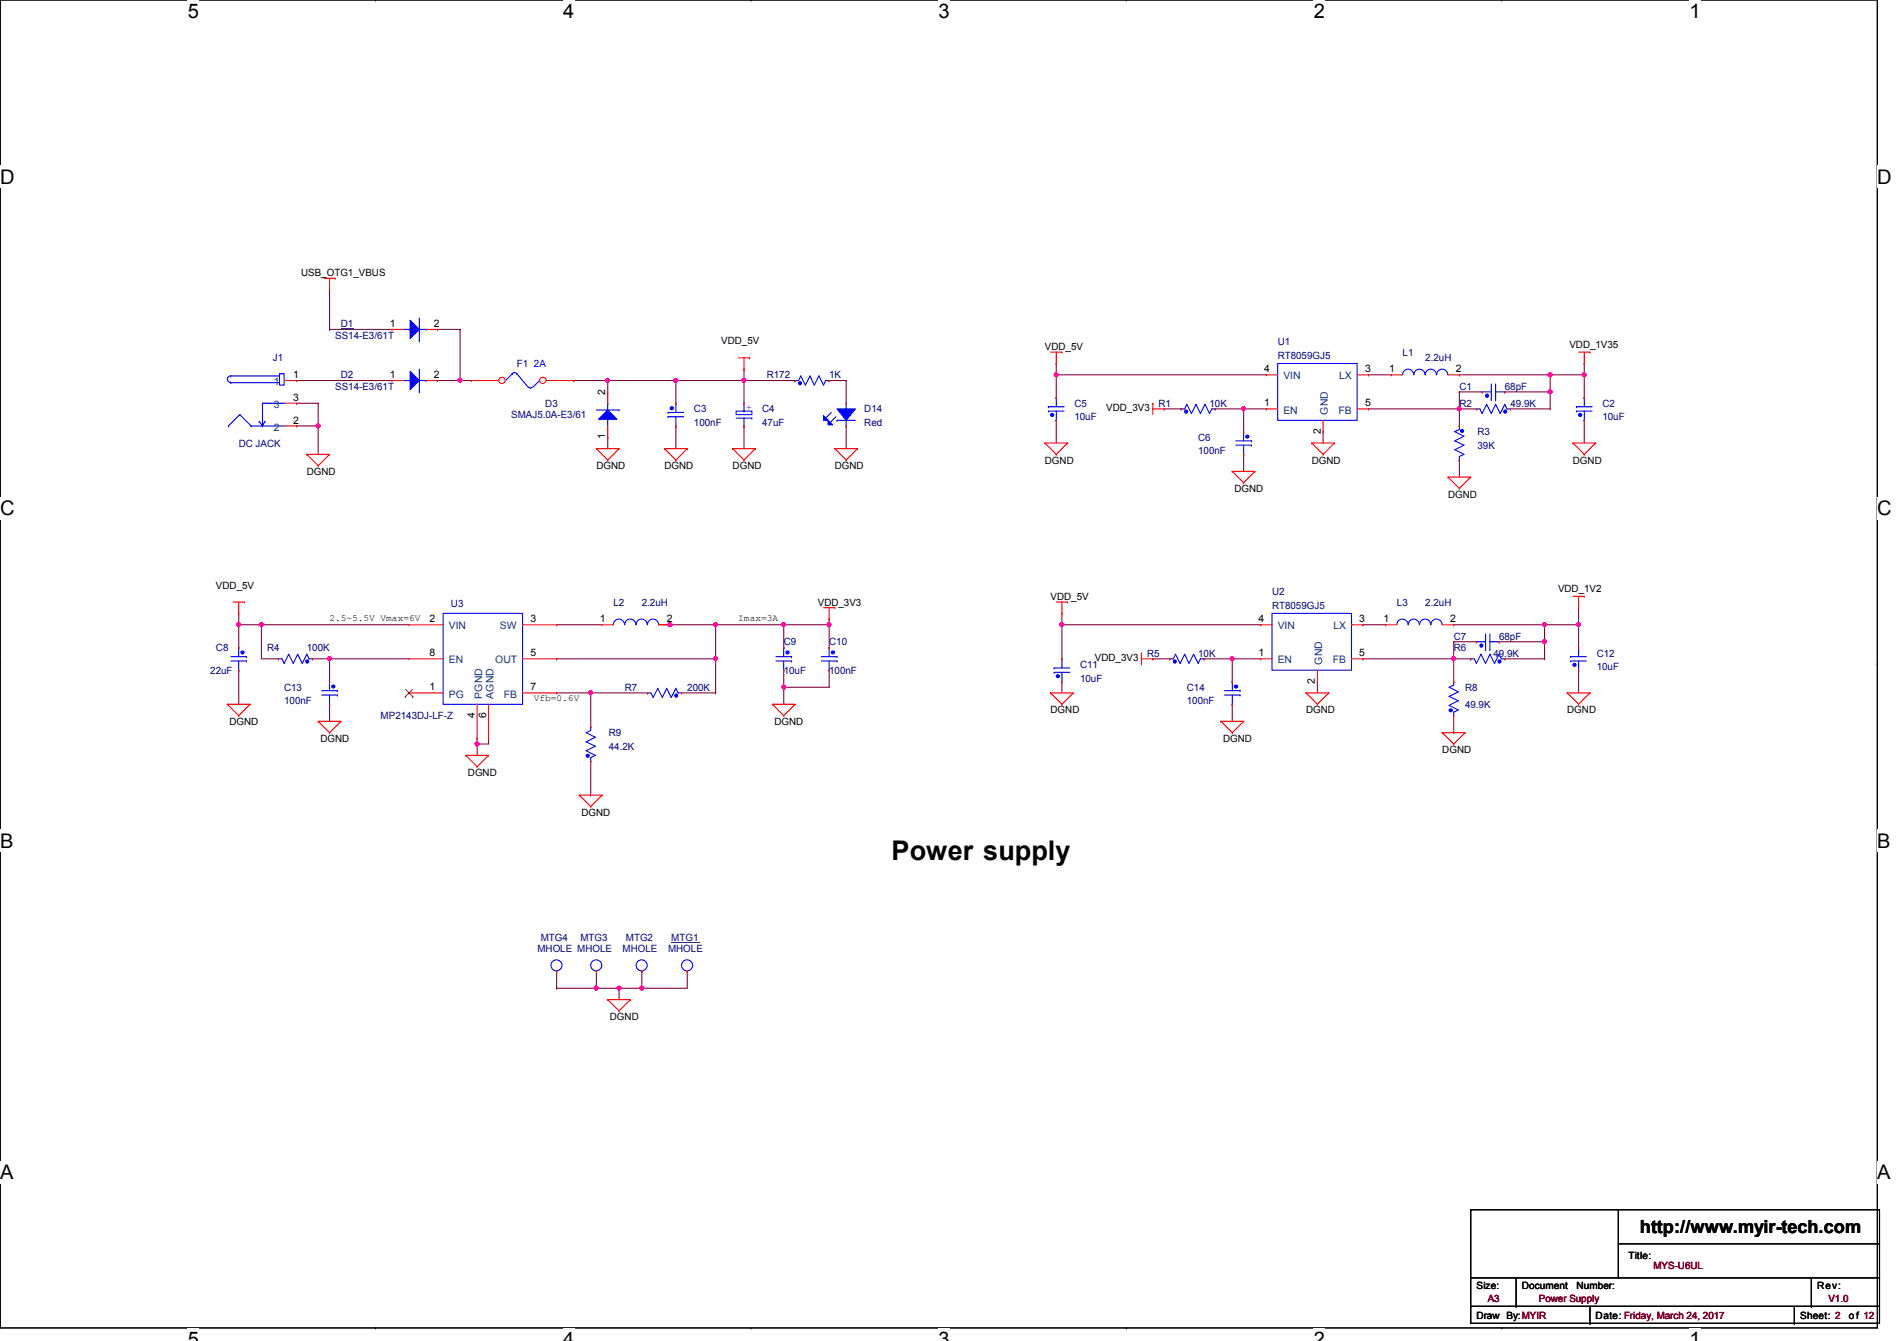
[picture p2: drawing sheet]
<svg xmlns="http://www.w3.org/2000/svg" width="297mm" height="210mm" viewBox="0 0 297 210" stroke-linecap="round" stroke-linejoin="round" font-family="sans-serif">
<path d="M0 0h294v207.9h-294z" fill="none" stroke="#000" stroke-width=".17"/>
<g fill="#fff">
<path d="M29.4 0h1.8v3.5h-1.8z"/>
<path d="M29.4 207.9h1.8v2h-1.8z"/>
</g>
<path d="M58.8 0h.1M58.8 207.9h.1" fill="none" stroke="#000" stroke-width=".17"/>
<g fill="#fff">
<path d="M88.2 0h1.7v3.5h-1.7z"/>
<path d="M88.2 207.9h1.7v2h-1.7z"/>
</g>
<path d="M117.6 0h.1M117.6 207.9h.1" fill="none" stroke="#000" stroke-width=".17"/>
<g fill="#fff">
<path d="M147 0h1.7v3.5h-1.7z"/>
<path d="M147 207.9h1.7v2h-1.7z"/>
</g>
<path d="M176.4 0h.1M176.4 207.9h.1" fill="none" stroke="#000" stroke-width=".17"/>
<g fill="#fff">
<path d="M205.7 0h1.8v3.5h-1.8z"/>
<path d="M205.7 207.9h1.8v2h-1.8z"/>
</g>
<path d="M235.2 0h.1M235.2 207.9h.1" fill="none" stroke="#000" stroke-width=".17"/>
<g fill="#fff">
<path d="M264.5 0h1.8v3.5h-1.8z"/>
<path d="M264.5 207.9h1.8v2h-1.8z"/>
<path d="M0 26h2.3v3.4h-2.3z"/>
<path d="M294 26h2.2v3.4h-2.2z"/>
<path d="M0 77.9h2.3v3.5h-2.3z"/>
<path d="M294 77.9h2.2v3.5h-2.2z"/>
</g>
<path d="M0 51.9h.1M294 51.9h.1" fill="none" stroke="#000" stroke-width=".17"/>
<g fill="#fff">
<path d="M0 129.9h2.1v3.4h-2.1z"/>
<path d="M294 129.9h2v3.4h-2z"/>
</g>
<path d="M0 103.9h.1M294 103.9h.1" fill="none" stroke="#000" stroke-width=".17"/>
<path d="M0 103.9h.1M294 103.9h.1" fill="none" stroke="#000" stroke-width=".16"/>
<g fill="#fff">
<path d="M0 181.8h2.1v3.5h-2.1z"/>
<path d="M294 181.8h2v3.5h-2z"/>
</g>
<path d="M0 155.9h.1M294 155.9h.1" fill="none" stroke="#000" stroke-width=".17"/>
<path d="M46.4 59.6h.1M46.4 59.6h15M46.4 63.1h.1M46.4 63.1h3.4M49.8 63.1h.1M49.8 63.1v3.6" fill="none" stroke="#800040" stroke-width=".17"/>
<circle cx="49.8" cy="66.6" r=".32" fill="#f0f"/>
<circle cx="49.8" cy="66.6" r=".32" fill="none" stroke="#f0f" stroke-width=".17"/>
<g fill="none" stroke="#800040" stroke-width=".17">
<path d="M68.5 59.6h.1M68.5 59.6h3.5M89.8 59.6h.1M89.8 59.6h5.4M95.2 59.6h.1M95.2 59.6v1.7M116.5 57.8h.1M116.5 57.8v1.8M46.4 66.7h.1M46.4 66.7h3.4M49.8 66.7h.1M49.8 66.7v4.4"/>
<path d="M95.2 68.5h.1M95.2 68.5v1.7M105.8 66.7h.1M105.8 66.7v3.5"/>
</g>
<circle cx="95.1" cy="59.5" r=".32" fill="#f0f"/>
<circle cx="95.1" cy="59.5" r=".32" fill="none" stroke="#f0f" stroke-width=".17"/>
<path d="M105.8 59.6h.1M105.8 59.6v3.5M105.8 59.6h10.7" fill="none" stroke="#800040" stroke-width=".17"/>
<circle cx="116.5" cy="59.5" r=".32" fill="#f0f"/>
<circle cx="116.5" cy="59.5" r=".32" fill="none" stroke="#f0f" stroke-width=".17"/>
<circle cx="105.8" cy="59.5" r=".32" fill="#f0f"/>
<circle cx="105.8" cy="59.5" r=".32" fill="none" stroke="#f0f" stroke-width=".17"/>
<path d="M68.5 51.6h.1M68.5 51.6h3.5M72 51.6h.1M72 59.6h.1M72 59.6h1.8M72 51.6v8M95.2 59.6h.1M95.2 59.6h10.6M116.5 59.6h.1M116.5 59.6v3.5M116.5 66.7h.1M116.5 66.7v3.5" fill="none" stroke="#800040" stroke-width=".17"/>
<circle cx="72" cy="59.5" r=".32" fill="#f0f"/>
<circle cx="72" cy="59.5" r=".32" fill="none" stroke="#f0f" stroke-width=".17"/>
<path d="M51.6 45.3h.1M51.6 51.6h.1M51.6 45.3v6.3M51.6 51.6h9.8M122.7 97.8h.1M122.7 97.8h7.1M122.7 104.9h.1M122.7 104.9v2.7" fill="none" stroke="#800040" stroke-width=".17"/>
<circle cx="129.8" cy="97.8" r=".32" fill="#f0f"/>
<circle cx="129.8" cy="97.8" r=".32" fill="none" stroke="#f0f" stroke-width=".17"/>
<circle cx="122.7" cy="97.8" r=".32" fill="#f0f"/>
<circle cx="122.7" cy="97.8" r=".32" fill="none" stroke="#f0f" stroke-width=".17"/>
<g fill="none" stroke="#800040" stroke-width=".17">
<path d="M37.4 97.8v3.5M40.9 97.8h.1M40.9 97.8v5.3h2.7M37.4 101.3h.1M37.4 104.9h.1M37.4 104.9v5.3M43.6 103.1h.1M48.9 103.1h2.7M51.6 103.1h.1M74.7 116.5h.1M74.7 116.5v1.7M76.5 115.6h.1"/>
<path d="M76.5 115.6v.9h-1.8"/>
</g>
<circle cx="74.7" cy="116.4" r=".32" fill="#f0f"/>
<circle cx="74.7" cy="116.4" r=".32" fill="none" stroke="#f0f" stroke-width=".17"/>
<path d="M37.4 97.8h.1M37.4 97.8h3.5M103.2 97.8h1.7M104.9 97.8h.1M92.5 108.5h8.9M92.5 119.1v5.4M101.4 108.5h.1M92.5 124.5h.1" fill="none" stroke="#800040" stroke-width=".17"/>
<circle cx="37.4" cy="97.8" r=".32" fill="#f0f"/>
<circle cx="37.4" cy="97.8" r=".32" fill="none" stroke="#f0f" stroke-width=".17"/>
<path d="M40.9 97.8h.1M40.9 97.8h23.1" fill="none" stroke="#800040" stroke-width=".17"/>
<circle cx="40.9" cy="97.8" r=".32" fill="#f0f"/>
<circle cx="40.9" cy="97.8" r=".32" fill="none" stroke="#f0f" stroke-width=".17"/>
<path d="M37.4 96h.1M37.4 96v1.8M129.8 96.9h.1M129.8 96.9v.9M87.2 108.5h.1M87.2 108.5h5.3" fill="none" stroke="#800040" stroke-width=".17"/>
<circle cx="92.5" cy="108.4" r=".32" fill="#f0f"/>
<circle cx="92.5" cy="108.4" r=".32" fill="none" stroke="#f0f" stroke-width=".17"/>
<g fill="none" stroke="#800040" stroke-width=".17">
<path d="M87.2 97.8h.1M87.2 97.8h7.1M112.1 97.8h.1M112.1 97.8h10.6v3.5M112.1 97.8v10.7M74.7 115.6h.1M74.7 115.6v.9M87.2 103.1h.1M87.2 103.1h24.9M92.5 113.8h.1M92.5 108.5v5.3M106.7 108.5h5.4"/>
<path d="M112.1 108.5h.1M112.1 103.1h.1M122.7 101.3h.1"/>
</g>
<circle cx="112" cy="103.1" r=".32" fill="#f0f"/>
<circle cx="112" cy="103.1" r=".32" fill="none" stroke="#f0f" stroke-width=".17"/>
<path d="M165.4 56.9h.1M165.4 56.9v1.8M214.3 64h.1M214.3 64h14.2M248.1 65.8h.1M248.1 65.8v3.5M129.8 97.8v3.5M122.7 107.6h.1M122.7 107.6v2.6M129.8 101.3h.1M129.8 104.9h.1M129.8 104.9v2.7" fill="none" stroke="#800040" stroke-width=".17"/>
<circle cx="228.5" cy="64" r=".32" fill="#f0f"/>
<circle cx="228.5" cy="64" r=".32" fill="none" stroke="#f0f" stroke-width=".17"/>
<path d="M165.4 58.7h.1M165.4 58.7h32.9" fill="none" stroke="#800040" stroke-width=".17"/>
<circle cx="165.4" cy="58.6" r=".32" fill="#f0f"/>
<circle cx="165.4" cy="58.6" r=".32" fill="none" stroke="#f0f" stroke-width=".17"/>
<path d="M242.7 58.7h.1M242.7 58.7h5.4" fill="none" stroke="#800040" stroke-width=".17"/>
<circle cx="248" cy="58.6" r=".32" fill="#f0f"/>
<circle cx="248" cy="58.6" r=".32" fill="none" stroke="#f0f" stroke-width=".17"/>
<path d="M165.4 58.7v3.5M228.5 58.7h.1M228.5 58.7h14.2M242.7 58.7h.1M242.7 58.7v2.6M248.1 56.9h.1M248.1 56.9v1.8M165.4 62.2h.1M165.4 65.8h.1M165.4 65.8v3.5M236.5 64h6.2M242.7 64h.1" fill="none" stroke="#800040" stroke-width=".17"/>
<circle cx="242.7" cy="58.6" r=".32" fill="#f0f"/>
<circle cx="242.7" cy="58.6" r=".32" fill="none" stroke="#f0f" stroke-width=".17"/>
<path d="M235.6 61.3h.1M235.6 61.3h7.1" fill="none" stroke="#800040" stroke-width=".17"/>
<circle cx="242.7" cy="61.3" r=".32" fill="#f0f"/>
<circle cx="242.7" cy="61.3" r=".32" fill="none" stroke="#f0f" stroke-width=".17"/>
<g fill="none" stroke="#800040" stroke-width=".17">
<path d="M214.3 58.7h.1M214.3 58.7h3.5M248.1 58.7v3.5M207.2 67.6h.1M207.2 67.6v1.7M228.5 61.3h.1M228.5 72h.1M228.5 64h.1M228.5 66.7h.1M228.5 61.3v5.4M228.5 72v2.7M228.5 61.3h3.6"/>
<path d="M228.5 64h2.7M242.7 61.3h.1M242.7 61.3v2.7M248.1 62.2h.1M227.6 106.7h.1M230.3 103.1h.1M230.3 103.1h-2.7v3.6"/>
</g>
<circle cx="227.6" cy="103.1" r=".32" fill="#f0f"/>
<circle cx="227.6" cy="103.1" r=".32" fill="none" stroke="#f0f" stroke-width=".17"/>
<path d="M166.3 96h.1M166.3 97.8h.1M166.3 96v1.8M166.3 97.8h31.1M213.4 103.1h.1M213.4 103.1h14.2M241.8 100.5h.1M241.8 100.5v2.6M247.2 104.9h.1M247.2 104.9v3.6" fill="none" stroke="#800040" stroke-width=".17"/>
<circle cx="166.3" cy="97.8" r=".32" fill="#f0f"/>
<circle cx="166.3" cy="97.8" r=".32" fill="none" stroke="#f0f" stroke-width=".17"/>
<path d="M241.8 97.8h.1M247.2 95.1h.1M247.2 95.1v2.7h-5.4" fill="none" stroke="#800040" stroke-width=".17"/>
<circle cx="247.2" cy="97.8" r=".32" fill="#f0f"/>
<circle cx="247.2" cy="97.8" r=".32" fill="none" stroke="#f0f" stroke-width=".17"/>
<path d="M166.3 97.8v5.3M227.6 97.8h.1M227.6 97.8h14.2M241.8 97.8h.1M241.8 97.8v2.7M166.3 103.1h.1M166.3 106.7h.1M166.3 106.7v1.8M188.5 103.1h.1M188.5 103.1h4.5M235.6 103.1h6.2M241.8 103.1h.1" fill="none" stroke="#800040" stroke-width=".17"/>
<circle cx="241.8" cy="97.8" r=".32" fill="#f0f"/>
<circle cx="241.8" cy="97.8" r=".32" fill="none" stroke="#f0f" stroke-width=".17"/>
<path d="M234.7 100.5h.1M234.7 100.5h7.1" fill="none" stroke="#800040" stroke-width=".17"/>
<circle cx="241.8" cy="100.4" r=".32" fill="#f0f"/>
<circle cx="241.8" cy="100.4" r=".32" fill="none" stroke="#f0f" stroke-width=".17"/>
<g fill="none" stroke="#800040" stroke-width=".17">
<path d="M213.4 97.8h.1M213.4 97.8h3.6M247.2 97.8v3.5M51.6 110.2h.1M51.6 103.1h.1M51.6 103.1v3.6M51.6 110.2v2.7M206.3 106.7h.1M206.3 106.7v1.8M227.6 100.5h.1M227.6 114.7h.1M227.6 100.5v2.6"/>
<path d="M227.6 112v2.7M227.6 100.5h3.6M247.2 101.3h.1"/>
</g>
<circle cx="51.6" cy="103.1" r=".32" fill="#f0f"/>
<circle cx="51.6" cy="103.1" r=".32" fill="none" stroke="#f0f" stroke-width=".17"/>
<path d="M51.6 103.1h.1M51.6 103.1h12.4M122.7 107.6h.1M122.7 107.6h7.1" fill="none" stroke="#800040" stroke-width=".17"/>
<circle cx="122.7" cy="107.5" r=".32" fill="#f0f"/>
<circle cx="122.7" cy="107.5" r=".32" fill="none" stroke="#f0f" stroke-width=".17"/>
<path d="M182.3 64h.1M182.3 64h2.7M190.3 64h4.4M194.7 64h.1M194.7 71.1h.1M194.7 64v3.6M194.7 71.1v2.7" fill="none" stroke="#800040" stroke-width=".17"/>
<circle cx="194.7" cy="64" r=".32" fill="#f0f"/>
<circle cx="194.7" cy="64" r=".32" fill="none" stroke="#f0f" stroke-width=".17"/>
<path d="M194.7 64h3.6M198.3 64h.1M180.5 103.1h.1M180.5 103.1h2.7M193 110.2h.1M193 103.1h.1M193 103.1v3.6M193 110.2v2.7" fill="none" stroke="#800040" stroke-width=".17"/>
<circle cx="192.9" cy="103.1" r=".32" fill="#f0f"/>
<circle cx="192.9" cy="103.1" r=".32" fill="none" stroke="#f0f" stroke-width=".17"/>
<path d="M116.5 59.6h.1M116.5 59.6h8M129.8 59.6h.1M129.8 59.6h2.7M132.5 59.6h.1M132.5 59.6v3.5M132.5 66.7h.1M132.5 66.7v3.5M104.9 97.8h7.2M112.1 97.8h.1M193 103.1h.1M193 103.1h4.4" fill="none" stroke="#800040" stroke-width=".17"/>
<circle cx="104.9" cy="97.8" r=".32" fill="#f0f"/>
<circle cx="104.9" cy="97.8" r=".32" fill="none" stroke="#f0f" stroke-width=".17"/>
<circle cx="112" cy="97.8" r=".32" fill="#f0f"/>
<circle cx="112" cy="97.8" r=".32" fill="none" stroke="#f0f" stroke-width=".17"/>
<path d="M87.2 154.7h.1M87.2 152v2.7M93.4 154.7h3.5M96.9 154.7h.1M96.9 154.7v1.8M107.6 152h.1M107.6 152v2.7" fill="none" stroke="#800040" stroke-width=".17"/>
<circle cx="96.9" cy="154.7" r=".32" fill="#f0f"/>
<circle cx="96.9" cy="154.7" r=".32" fill="none" stroke="#f0f" stroke-width=".17"/>
<path d="M100.5 152h.1M100.5 152v2.7" fill="none" stroke="#800040" stroke-width=".17"/>
<circle cx="100.5" cy="154.7" r=".32" fill="#f0f"/>
<circle cx="100.5" cy="154.7" r=".32" fill="none" stroke="#f0f" stroke-width=".17"/>
<path d="M87.2 154.7h6.2M93.4 154.7h.1M93.4 152v2.7M100.5 154.7h.1M100.5 154.7h7.1" fill="none" stroke="#800040" stroke-width=".17"/>
<circle cx="93.4" cy="154.7" r=".32" fill="#f0f"/>
<circle cx="93.4" cy="154.7" r=".32" fill="none" stroke="#f0f" stroke-width=".17"/>
<path d="M96.9 154.7h3.6M100.5 154.7h.1" fill="none" stroke="#800040" stroke-width=".17"/>
<g fill="none" stroke="#f00" stroke-width=".17">
<path d="M50.7 43.6h1.8M51.6 45.3h.1M51.6 43.6v1.7M52.5 43.6h.1M115.6 56h1.8M116.5 57.8h.1M116.5 56v1.8M117.4 56h.1M164.5 55.1h1.8M165.4 56.9h.1M165.4 55.1v1.8M166.3 55.1h.1"/>
<path d="M247.2 55.1h1.8M248.1 56.9h.1M248.1 55.1v1.8M249 55.1h.1M48 71.1h.1M48 71.1h3.6M48 71.1l1.8 1.8M49.8 72.9h.1M51.6 71.1h.1M51.6 71.1l-1.8 1.8M93.4 70.2h.1M93.4 70.2h3.5"/>
<path d="M93.4 70.2l1.8 1.8M95.2 72h.1M96.9 70.2h.1M96.9 70.2l-1.7 1.8M104.1 70.2h.1M104.1 70.2h3.5M104.1 70.2l1.7 1.8M105.8 72h.1M107.6 70.2h.1M107.6 70.2l-1.8 1.8M114.7 70.2h.1M114.7 70.2h3.6"/>
<path d="M114.7 70.2l1.8 1.8M116.5 72h.1M118.3 70.2h.1M118.3 70.2l-1.8 1.8M130.7 70.2h.1M130.7 70.2h3.6M130.7 70.2l1.8 1.8M132.5 72h.1M134.3 70.2h.1M134.3 70.2l-1.8 1.8M163.6 69.3h.1M163.6 69.3h3.6"/>
<path d="M163.6 69.3l1.8 1.8M165.4 71.1h.1M167.2 69.3h.1M167.2 69.3l-1.8 1.8M180.5 63.1h.1M180.5 64h1.8M180.5 63.1v1.8M182.3 64h.1M193 73.8h.1M193 73.8h3.5M193 73.8l1.7 1.8M194.7 75.6h.1"/>
<path d="M196.5 73.8h.1M196.5 73.8l-1.8 1.8M205.4 69.3h.1M205.4 69.3h3.6M205.4 69.3l1.8 1.8M207.2 71.1h.1M209 69.3h.1M209 69.3l-1.8 1.8M226.7 74.7h.1M226.7 74.7h3.6M226.7 74.7l1.8 1.8M228.5 76.5h.1"/>
<path d="M230.3 74.7h.1M230.3 74.7l-1.8 1.8M246.3 69.3h.1M246.3 69.3h3.5M246.3 69.3l1.8 1.8M248.1 71.1h.1M249.8 69.3h.1M249.8 69.3l-1.7 1.8M36.5 94.2h1.8M37.4 96h.1M37.4 94.2v1.8M38.3 94.2h.1"/>
<path d="M128.9 95.1h1.8M129.8 96.9h.1M129.8 95.1v1.8M130.7 95.1h.1M165.4 94.2h1.8M166.3 96h.1M166.3 94.2v1.8M167.2 94.2h.1M246.3 93.3h1.8M247.2 95.1h.1M247.2 93.3v1.8M248.1 93.3h.1"/>
<path d="M35.6 110.2h.1M35.6 110.2h3.6M35.6 110.2l1.8 1.8M37.4 112h.1M39.2 110.2h.1M39.2 110.2l-1.8 1.8M49.8 112.9h.1M49.8 112.9h3.6M49.8 112.9l1.8 1.8M51.6 114.7h.1M53.4 112.9h.1M53.4 112.9l-1.8 1.8"/>
<path d="M72.9 118.2h.1M72.9 118.2h3.6M72.9 118.2l1.8 1.8M76.5 118.2h.1M76.5 118.2l-1.8 1.8M120.9 110.2h.1M120.9 110.2h3.6M120.9 110.2l1.8 1.8M122.7 112h.1M124.5 110.2h.1M124.5 110.2l-1.8 1.8M164.5 108.5h.1"/>
<path d="M164.5 108.5h3.6M164.5 108.5l1.8 1.7M166.3 110.2h.1M168.1 108.5h.1M168.1 108.5l-1.8 1.7M178.7 102.2h.1M178.7 103.1h1.8M178.7 102.2v1.8M180.5 103.1h.1M191.2 112.9h.1M191.2 112.9h3.5M191.2 112.9l1.8 1.8"/>
<path d="M193 114.7h.1M194.7 112.9h.1M194.7 112.9l-1.7 1.8M204.5 108.5h.1M204.5 108.5h3.6M204.5 108.5l1.8 1.7M206.3 110.2h.1M208.1 108.5h.1M208.1 108.5l-1.8 1.7M225.8 114.7h.1M225.8 114.7h3.6M225.8 114.7l1.8 1.8"/>
<path d="M227.6 116.5h.1M229.4 114.7h.1M229.4 114.7l-1.8 1.8M245.4 108.5h.1M245.4 108.5h3.6M245.4 108.5l1.8 1.7M247.2 110.2h.1M249 108.5h.1M249 108.5l-1.8 1.7M74.7 120h.1M90.7 124.5h.1M90.7 124.5h3.6"/>
<path d="M90.7 124.5l1.8 1.7M92.5 126.2h.1M94.3 124.5h.1M94.3 124.5l-1.8 1.7M95.2 156.5h.1M95.2 156.5h3.5M95.2 156.5l1.7 1.7M96.9 158.2h.1M98.7 156.5h.1M98.7 156.5l-1.8 1.7"/>
</g>
<g fill="none" stroke="#000" stroke-width=".17">
<path d="M230.3 189.4h64v17.7h-64zM253.4 189.4h.1M253.4 189.4v10.6M253.4 194.7h40.9M294.3 194.7h.1M230.3 204.5h.1M230.3 204.5h64M230.3 200h64M237.4 204.5h.1M237.4 200v4.5M249 207.1h.1M249 204.5v2.6"/>
<path d="M281 207.1h.1M281 204.5v2.6M283.6 204.5h.1M283.6 200v4.5M294.3 200h.1"/>
</g>
<path d="M185 64h.1M185 64h.5l.3-.7 .8 1.4 .7-1.4 .7 1.4 .7-1.4 .7 1.4 .3-.7h.6M190.3 64h.1" fill="none" stroke="#00f" stroke-width=".17"/>
<path d="M185.6 64.2h.1l.2 .1v.3l-.2 .1-.1-.1z" fill-rule="evenodd" fill="#00f"/>
<path d="M185.6 64.2h.1l.2 .1v.3l-.2 .1-.1-.1zM218.7 97.8a.87 .87 0 0 1 .9-.9 .87 .87 0 0 1 .9 .9M220.5 97.8a.87 .87 0 0 1 .9-.9 .87 .87 0 0 1 .8 .9M222.3 97.8a.87 .87 0 0 1 .9-.9 .87 .87 0 0 1 .8 .9M224.1 97.8a.87 .87 0 0 1 .8-.9 .87 .87 0 0 1 .9 .9M101.4 108.5h.1M101.4 108.5h.5l.4 .7 .7-1.5 .7 1.5 .7-1.5 .7 1.5 .7-1.5 .4 .8h.5M106.7 108.5h.1" fill="none" stroke="#00f" stroke-width=".17"/>
<path d="M185 64h.1M190.3 64h.1M217 97.8h.1M217 97.8h1.7M225.8 97.8h1.8M227.6 97.8h.1" fill="none" stroke="#f00" stroke-width=".17"/>
<path d="M105.7 108.7l.2-.1 .2 .1-.1 .4h-.1h-.2z" fill-rule="evenodd" fill="#00f"/>
<path d="M105.7 108.7l.2-.1 .2 .1-.1 .4h-.1h-.2zM246 102.8h.1M246 103.5h.1M246 102.8h2.4M246 103.5h2.4M247.2 104.9h.1M247.2 101.3h.1M247.2 101.3v1.5M247.2 103.5v1.4" fill="none" stroke="#00f" stroke-width=".17"/>
<path d="M101.4 108.5h.1M106.7 108.5h.1" fill="none" stroke="#f00" stroke-width=".17"/>
<circle cx="246.5" cy="104.1" r=".25" fill="#00f"/>
<circle cx="246.5" cy="104.1" r=".25" fill="none" stroke="#00f" stroke-width=".17"/>
<path d="M247.2 104.9h.1M247.2 101.3h.1" fill="none" stroke="#f00" stroke-width=".17"/>
<path d="M93.7 65.6l1.5-1.4 1.4 1.4z" fill="#00f"/>
<g fill="none" stroke="#00f" stroke-width=".17">
<path d="M93.4 64.2h3.5M93.7 65.6l1.5-1.4 1.4 1.4zM95.2 63.1h.1M95.2 65.6h.1M95.2 63.1v1.1M95.2 65.6v1.1M96.9 64.2h.1"/>
<circle cx="93.4" cy="151.1" r=".87"/>
</g>
<path d="M95.2 61.3h.1M95.2 68.5h.1M95.2 61.3v1.8M95.2 66.7v1.8M93.4 152h.1" fill="none" stroke="#f00" stroke-width=".17"/>
<path d="M64.2 58.1l1.5 1.5-1.5 1.4z" fill="#00f"/>
<g fill="none" stroke="#00f" stroke-width=".17">
<path d="M63.2 59.6h1M64.2 58.1l1.5 1.5-1.5 1.4zM64.2 59.6h.1M65.7 57.8v3.5M65.7 59.6h1M66.7 59.6h.1M219.6 58.7a.87 .87 0 0 1 .9-.9 .87 .87 0 0 1 .9 .9M221.4 58.7a.87 .87 0 0 1 .9-.9 .87 .87 0 0 1 .8 .9M223.2 58.7a.87 .87 0 0 1 .8-.9 .87 .87 0 0 1 .9 .9M225 58.7a.87 .87 0 0 1 .8-.9 .87 .87 0 0 1 .9 .9M65.7 61.3h.1M183.2 103.1h.1"/>
<path d="M183.2 103.1h.5l.4-.7 .7 1.4 .7-1.4 .7 1.4 .7-1.4 .7 1.4 .4-.7h.5M188.5 103.1h.1"/>
<circle cx="87.1" cy="151.1" r=".87"/>
</g>
<path d="M61.4 59.6h.1M61.4 59.6h1.8M66.7 59.6h1.8M68.5 59.6h.1M217.8 58.7h.1M217.8 58.7h1.8M226.7 58.7h1.8M228.5 58.7h.1M87.2 152h.1" fill="none" stroke="#f00" stroke-width=".17"/>
<path d="M183.8 103.4l.1-.1 .3 .1-.1 .3-.2 .1-.1-.1z" fill-rule="evenodd" fill="#00f"/>
<path d="M128.6 103.5h2.5M128.6 102.8h2.5M129.8 101.3h.1M129.8 104.9h.1M129.8 101.3v1.5M129.8 103.5v1.4M131.1 103.5h.1M131.1 102.8h.1M183.8 103.4l.1-.1 .3 .1-.1 .3-.2 .1-.1-.1z" fill="none" stroke="#00f" stroke-width=".17"/>
<path d="M183.2 103.1h.1M188.5 103.1h.1" fill="none" stroke="#f00" stroke-width=".17"/>
<circle cx="130.4" cy="102.1" r=".25" fill="#00f"/>
<circle cx="130.4" cy="102.1" r=".25" fill="none" stroke="#00f" stroke-width=".17"/>
<path d="M129.8 101.3h.1M129.8 104.9h.1" fill="none" stroke="#f00" stroke-width=".17"/>
<path d="M64.2 50.1l1.5 1.5-1.5 1.4z" fill="#00f"/>
<g fill="none" stroke="#00f" stroke-width=".17">
<path d="M63.2 51.6h1M64.2 50.1l1.5 1.5-1.5 1.4zM64.2 51.6h.1M65.7 53.3h.1M65.7 49.8v3.5M65.7 51.6h1M66.7 51.6h.1M165.1 104.6h.1M165.1 105.2h.1M165.1 104.6h2.4M165.1 105.2h2.4M166.3 106.7h.1"/>
<path d="M166.3 103.1h.1M166.3 103.1v1.5M166.3 105.2v1.5"/>
</g>
<path d="M53.4 51.5h2" fill="none" stroke="#000080" stroke-width=".16"/>
<path d="M61.4 51.6h.1M61.4 51.6h1.8M66.7 51.6h1.8M68.5 51.6h.1" fill="none" stroke="#f00" stroke-width=".17"/>
<circle cx="165.6" cy="105.8" r=".25" fill="#00f"/>
<g fill="none" stroke="#00f" stroke-width=".17">
<path d="M246.8 63.7h.1M246.8 64.3h.1M246.8 63.7h2.5M246.8 64.3h2.5M248.1 65.8h.1M248.1 62.2h.1M248.1 62.2v1.5M248.1 64.3v1.5"/>
<circle cx="165.6" cy="105.8" r=".25"/>
</g>
<path d="M166.3 106.7h.1M166.3 103.1h.1" fill="none" stroke="#f00" stroke-width=".17"/>
<circle cx="247.4" cy="64.9" r=".25" fill="#00f"/>
<g fill="none" stroke="#00f" stroke-width=".17">
<path d="M191.7 108.8h2.5M191.7 108.1h2.5M193 106.7h.1M193 110.2h.1M193 106.7v1.4M193 108.8v1.4M194.2 108.8h.1M194.2 108.1h.1"/>
<circle cx="247.4" cy="64.9" r=".25"/>
</g>
<path d="M248.1 65.8h.1M248.1 62.2h.1" fill="none" stroke="#f00" stroke-width=".17"/>
<circle cx="193.5" cy="107.5" r=".25" fill="#00f"/>
<g fill="none" stroke="#00f" stroke-width=".17">
<path d="M121.5 103.5h2.4M121.5 102.8h2.4M122.7 101.3h.1M122.7 104.9h.1M122.7 101.3v1.5M122.7 103.5v1.4M123.9 103.5h.1M123.9 102.8h.1"/>
<circle cx="193.5" cy="107.5" r=".25"/>
</g>
<path d="M193 106.7h.1M193 110.2h.1" fill="none" stroke="#f00" stroke-width=".17"/>
<circle cx="123.3" cy="102.1" r=".25" fill="#00f"/>
<g fill="none" stroke="#00f" stroke-width=".17">
<path d="M124.5 59.6h.1M124.5 59.6h.5l.4-.8 .7 1.5 .7-1.5 .7 1.5 .7-1.5 .7 1.5 .4-.7h.5M129.8 59.6h.1"/>
<circle cx="123.3" cy="102.1" r=".25"/>
</g>
<path d="M122.7 101.3h.1M122.7 104.9h.1" fill="none" stroke="#f00" stroke-width=".17"/>
<path d="M125.1 59.8l.2-.1 .2 .1-.1 .4h-.1h-.2z" fill-rule="evenodd" fill="#00f"/>
<path d="M125.1 59.8l.2-.1 .2 .1-.1 .4h-.1h-.2zM164.2 63.7h.1M164.2 64.3h.1M164.2 63.7h2.4M164.2 64.3h2.4M165.4 65.8h.1M165.4 62.2h.1M165.4 62.2v1.5M165.4 64.3v1.5" fill="none" stroke="#00f" stroke-width=".17"/>
<path d="M124.5 59.6h.1M129.8 59.6h.1" fill="none" stroke="#f00" stroke-width=".17"/>
<circle cx="164.8" cy="64.9" r=".25" fill="#00f"/>
<g fill="none" stroke="#00f" stroke-width=".17">
<path d="M193.5 69.7h2.5M193.5 69h2.5M194.7 67.6h.1M194.7 71.1h.1M194.7 67.6v1.4M194.7 69.7v1.4M196 69.7h.1M196 69h.1"/>
<circle cx="164.8" cy="64.9" r=".25"/>
</g>
<path d="M165.4 65.8h.1M165.4 62.2h.1" fill="none" stroke="#f00" stroke-width=".17"/>
<circle cx="195.3" cy="68.3" r=".25" fill="#00f"/>
<g fill="none" stroke="#00f" stroke-width=".17">
<path d="M199.2 96h12.4v8.9h-12.4z"/>
<circle cx="195.3" cy="68.3" r=".25"/>
</g>
<path d="M194.7 67.6h.1M194.7 71.1h.1M197.4 97.8h.1M197.4 97.8h1.8M211.6 97.8h1.8M213.4 97.8h.1M197.4 103.1h.1M197.4 103.1h1.8M206.3 106.7h.1M206.3 104.9v1.8M211.6 103.1h1.8M213.4 103.1h.1" fill="none" stroke="#f00" stroke-width=".17"/>
<path d="M131.1 64h2.8l-1.4 1.8z" fill="#00f"/>
<path d="M131.1 64h2.8l-1.4 1.8z" fill="none" stroke="#00f" stroke-width=".17"/>
<path d="M128.9 65.1l.8 .7h-.8z" fill="#00f"/>
<path d="M128.9 65.1l.8 .7h-.8zM129.3 65.4h.1M130 66.1h.1M130.2 64.6l-.9 .8M130.9 65.2l-.9 .9M131.1 65.8h.1M131.1 65.8h2.8M132.5 64h.1M132.5 66.7h.1M132.5 63.1v.9M132.5 65.8v.9" fill="none" stroke="#00f" stroke-width=".17"/>
<path d="M129.7 65.8l.7 .7h-.7z" fill="#00f"/>
<path d="M129.7 65.8l.7 .7h-.7zM227.6 106.7h.1M227.6 112h.1M227.6 106.7v.5l-.7 .4 1.4 .7-1.4 .7 1.4 .7-1.4 .7 1.4 .7-.7 .4v.5" fill="none" stroke="#00f" stroke-width=".17"/>
<path d="M132.5 63.1h.1M132.5 66.7h.1" fill="none" stroke="#f00" stroke-width=".17"/>
<circle cx="227.2" cy="111.2" r=".25" fill="#00f"/>
<g fill="none" stroke="#00f" stroke-width=".17">
<path d="M69.4 96h12.4v14.2h-12.4zM232.6 99.2v2.5M233.3 99.2v2.5M231.2 100.5h.1M231.2 100.5h1.4M232.6 101.7h.1M233.3 101.7h.1M233.3 100.5h1.4M234.7 100.5h.1"/>
<circle cx="227.2" cy="111.2" r=".25"/>
</g>
<g fill="none" stroke="#f00" stroke-width=".17">
<path d="M64 97.8h.1M64 97.8h5.4M81.8 97.8h5.4M87.2 97.8h.1M64 108.5h.1M64 103.1h.1M64 108.5h5.4M64 103.1h5.4M74.7 115.6h.1M74.7 110.2v5.4M76.5 115.6h.1M76.5 110.2v5.4"/>
<path d="M81.8 108.5h5.4M81.8 103.1h5.4M87.2 103.1h.1M87.2 108.5h.1M227.6 112h.1M227.6 106.7h.1"/>
</g>
<path d="M63.5 109.1h.1M63.5 107.9l1.1 1.2M64.6 107.9l-1.1 1.2M64.6 109.1h.1" fill="none" stroke="#804000" stroke-width=".16"/>
<path d="M231.8 100.9l.1-.1 .3 .1-.1 .3-.2 .1-.1-.1z" fill-rule="evenodd" fill="#00f"/>
<path d="M36.1 103.5h2.5M36.1 102.8h2.5M37.4 101.3h.1M37.4 104.9h.1M37.4 101.3v1.5M37.4 103.5v1.4M38.6 103.5h.1M38.6 102.8h.1M231.8 100.9l.1-.1 .3 .1-.1 .3-.2 .1-.1-.1z" fill="none" stroke="#00f" stroke-width=".17"/>
<path d="M231.2 100.5h.1M234.7 100.5h.1" fill="none" stroke="#f00" stroke-width=".17"/>
<circle cx="38" cy="102.1" r=".25" fill="#00f"/>
<g fill="none" stroke="#00f" stroke-width=".17">
<path d="M228.5 72h.1M228.5 66.7h.1M228.5 66.7v.5l-.7 .4 1.4 .7-1.4 .7 1.4 .7-1.4 .7 1.4 .7-.7 .4v.5"/>
<circle cx="38" cy="102.1" r=".25"/>
<circle cx="107.6" cy="151.1" r=".87"/>
</g>
<path d="M37.4 101.3h.1M37.4 104.9h.1M107.6 152h.1" fill="none" stroke="#f00" stroke-width=".17"/>
<path d="M105.1 147.5h4.4" fill="none" stroke="#000080" stroke-width=".16"/>
<circle cx="228.9" cy="67.4" r=".25" fill="#00f"/>
<g fill="none" stroke="#00f" stroke-width=".17">
<path d="M36.1 58.8h.1M36.1 59.9h.1M36.1 58.8a.49 .49 0 0 0-.5 .5 .49 .49 0 0 0 .5 .5M36.1 58.8h7.7M36.1 59.9h7.7M43.8 58.5h.7v1.8h-.7zM35.8 66.7h.1M37.5 64.9h.1M37.5 64.9l1.8 1.8M37.5 64.9l-1.7 1.8M39.3 66.7h.1M39.3 66.7h5.4"/>
<path d="M40.6 66h.1M40.6 66l.5 .7M41.1 63.1h.1M41.1 66.7h.1M41.1 64.9h.1M41.1 63.1h3.6M41.1 63.1v3.6M41.5 66h.1M41.5 66l-.4 .7M232.1 61.3h.1M232.1 61.3h1.4M233.5 62.6h.1"/>
<path d="M233.5 60.1v2.5M234.2 62.6h.1M234.2 60.1v2.5M234.2 61.3h1.4M235.6 61.3h.1"/>
<circle cx="228.9" cy="67.4" r=".25"/>
</g>
<path d="M44.7 59.6h1.7M46.4 59.6h.1M44.7 63.1h1.7M44.7 66.7h1.7M46.4 63.1h.1M46.4 66.7h.1M228.5 66.7h.1M228.5 72h.1" fill="none" stroke="#f00" stroke-width=".17"/>
<path d="M232.7 61.7h.1l.2 .1v.3l-.2 .1-.1-.1z" fill-rule="evenodd" fill="#00f"/>
<path d="M232.7 61.7h.1l.2 .1v.3l-.2 .1-.1-.1zM43.6 103.1h.1M43.6 103.1h.6l.3 .7 .7-1.4 .7 1.4 .7-1.4 .7 1.4 .7-1.4 .4 .7h.5M48.9 103.1h.1" fill="none" stroke="#00f" stroke-width=".17"/>
<path d="M232.1 61.3h.1M235.6 61.3h.1" fill="none" stroke="#f00" stroke-width=".17"/>
<path d="M47.9 103.4l.2-.1 .2 .1v.3l-.2 .1-.2-.1z" fill-rule="evenodd" fill="#00f"/>
<path d="M80.2 58.5l.4-.2 .3 .2M80.2 58.5h.1M80.2 58.5l-1 1.1M80.9 58.5h.1M80.9 58.5l1.8 2.1M84.5 59.6h.1M84.5 59.6l-1.1 1M82.8 60.6a.34 .34 0 0 0 .6 0M47.9 103.4l.2-.1 .2 .1v.3l-.2 .1-.2-.1z" fill="none" stroke="#00f" stroke-width=".17"/>
<path d="M43.6 103.1h.1M48.9 103.1h.1" fill="none" stroke="#f00" stroke-width=".17"/>
<circle cx="78.6" cy="59.5" r=".5" fill="#fff"/>
<g fill="none" stroke="#f00" stroke-width=".17">
<path d="M73.8 59.6h.1M73.8 59.6h4.3"/>
<circle cx="78.6" cy="59.5" r=".5"/>
</g>
<circle cx="85" cy="59.5" r=".5" fill="#fff"/>
<g fill="none" stroke="#f00" stroke-width=".17">
<path d="M85.6 59.6h4.2M89.8 59.6h.1"/>
<circle cx="85" cy="59.5" r=".5"/>
</g>
<path d="M230.3 103.1h.1M230.3 103.1h.5l.4 .7 .7-1.4 .7 1.4 .7-1.4 .7 1.4 .7-1.4 .4 .7h.5M235.6 103.1h.1" fill="none" stroke="#00f" stroke-width=".17"/>
<path d="M234.6 103.4l.2-.1 .2 .1v.3l-.2 .1-.2-.1z" fill-rule="evenodd" fill="#00f"/>
<g fill="none" stroke="#00f" stroke-width=".17">
<path d="M200.1 56.9h12.4v8.9h-12.4zM104.6 65.2h.1M104.6 64.6h.1M104.6 65.2h2.5M104.6 64.6h2.5M105.8 63.1h.1M105.8 66.7h.1M105.8 63.1v1.5M105.8 65.2v1.5M96.1 97.8a.87 .87 0 0 1 .8-.9 .87 .87 0 0 1 .9 .9M97.8 97.8a.87 .87 0 0 1 .9-.9 .87 .87 0 0 1 .9 .9M99.6 97.8a.87 .87 0 0 1 .9-.9 .87 .87 0 0 1 .8 .9"/>
<path d="M101.4 97.8a.87 .87 0 0 1 .9-.9 .87 .87 0 0 1 .8 .9M234.6 103.4l.2-.1 .2 .1v.3l-.2 .1-.2-.1z"/>
<circle cx="100.5" cy="151.1" r=".87"/>
</g>
<g fill="none" stroke="#f00" stroke-width=".17">
<path d="M198.3 58.7h.1M198.3 58.7h1.8M212.5 58.7h1.8M214.3 58.7h.1M198.3 64h.1M198.3 64h1.8M207.2 67.6h.1M207.2 65.8v1.8M212.5 64h1.8M214.3 64h.1M94.3 97.8h.1M94.3 97.8h1.8"/>
<path d="M103.2 97.8h1.7M104.9 97.8h.1M230.3 103.1h.1M235.6 103.1h.1M100.5 152h.1"/>
</g>
<circle cx="105.2" cy="63.9" r=".25" fill="#00f"/>
<g fill="none" stroke="#00f" stroke-width=".17">
<path d="M231.2 64h.1M231.2 64h.5l.4 .7 .7-1.4 .7 1.4 .7-1.4 .7 1.4 .7-1.4 .4 .7h.5M236.5 64h.1"/>
<circle cx="105.2" cy="63.9" r=".25"/>
</g>
<path d="M105.8 63.1h.1M105.8 66.7h.1" fill="none" stroke="#f00" stroke-width=".17"/>
<path d="M235.5 64.2h.2l.2 .1-.1 .3-.1 .1-.2-.1z" fill-rule="evenodd" fill="#00f"/>
<path d="M235.5 64.2h.2l.2 .1-.1 .3-.1 .1-.2-.1zM50.4 108.8h2.4M50.4 108.1h2.4M51.6 106.7h.1M51.6 110.2h.1M51.6 106.7v1.4M51.6 108.8v1.4M52.8 108.8h.1M52.8 108.1h.1" fill="none" stroke="#00f" stroke-width=".17"/>
<path d="M231.2 64h.1M236.5 64h.1" fill="none" stroke="#f00" stroke-width=".17"/>
<circle cx="52.2" cy="107.5" r=".25" fill="#00f"/>
<g fill="none" stroke="#00f" stroke-width=".17">
<path d="M92.5 113.8h.1M92.5 119.1h.1M92.5 113.8v.5l-.7 .4 1.4 .7-1.4 .7 1.4 .7-1.4 .7 1.4 .7-.7 .4v.5"/>
<circle cx="52.2" cy="107.5" r=".25"/>
</g>
<path d="M51.6 106.7h.1M51.6 110.2h.1" fill="none" stroke="#f00" stroke-width=".17"/>
<circle cx="92" cy="118.3" r=".25" fill="#00f"/>
<g fill="none" stroke="#00f" stroke-width=".17">
<path d="M115.3 64.3h2.4v.6h-2.4zM115.3 65.4h2.4M116.5 66.7h.1M116.5 64.3h.1M116.5 63.1v1.2M116.5 65.4v1.3M117.7 65.4h.1"/>
<circle cx="92" cy="118.3" r=".25"/>
</g>
<path d="M116.5 63.1h.1M116.5 66.7h.1M92.5 119.1h.1M92.5 113.8h.1" fill="none" stroke="#f00" stroke-width=".17"/>
<circle cx="49.8" cy="66.6" r=".32" fill="#f0f"/>
<circle cx="49.8" cy="66.6" r=".32" fill="none" stroke="#f0f" stroke-width=".17"/>
<circle cx="95.1" cy="59.5" r=".32" fill="#f0f"/>
<circle cx="95.1" cy="59.5" r=".32" fill="none" stroke="#f0f" stroke-width=".17"/>
<circle cx="116.5" cy="59.5" r=".32" fill="#f0f"/>
<circle cx="116.5" cy="59.5" r=".32" fill="none" stroke="#f0f" stroke-width=".17"/>
<circle cx="105.8" cy="59.5" r=".32" fill="#f0f"/>
<circle cx="105.8" cy="59.5" r=".32" fill="none" stroke="#f0f" stroke-width=".17"/>
<circle cx="72" cy="59.5" r=".32" fill="#f0f"/>
<circle cx="72" cy="59.5" r=".32" fill="none" stroke="#f0f" stroke-width=".17"/>
<circle cx="129.8" cy="97.8" r=".32" fill="#f0f"/>
<circle cx="129.8" cy="97.8" r=".32" fill="none" stroke="#f0f" stroke-width=".17"/>
<circle cx="122.7" cy="97.8" r=".32" fill="#f0f"/>
<circle cx="122.7" cy="97.8" r=".32" fill="none" stroke="#f0f" stroke-width=".17"/>
<circle cx="74.7" cy="116.4" r=".32" fill="#f0f"/>
<circle cx="74.7" cy="116.4" r=".32" fill="none" stroke="#f0f" stroke-width=".17"/>
<circle cx="37.4" cy="97.8" r=".32" fill="#f0f"/>
<circle cx="37.4" cy="97.8" r=".32" fill="none" stroke="#f0f" stroke-width=".17"/>
<circle cx="40.9" cy="97.8" r=".32" fill="#f0f"/>
<circle cx="40.9" cy="97.8" r=".32" fill="none" stroke="#f0f" stroke-width=".17"/>
<circle cx="92.5" cy="108.4" r=".32" fill="#f0f"/>
<circle cx="92.5" cy="108.4" r=".32" fill="none" stroke="#f0f" stroke-width=".17"/>
<circle cx="112" cy="103.1" r=".32" fill="#f0f"/>
<circle cx="112" cy="103.1" r=".32" fill="none" stroke="#f0f" stroke-width=".17"/>
<circle cx="228.5" cy="64" r=".32" fill="#f0f"/>
<circle cx="228.5" cy="64" r=".32" fill="none" stroke="#f0f" stroke-width=".17"/>
<circle cx="165.4" cy="58.6" r=".32" fill="#f0f"/>
<circle cx="165.4" cy="58.6" r=".32" fill="none" stroke="#f0f" stroke-width=".17"/>
<circle cx="248" cy="58.6" r=".32" fill="#f0f"/>
<circle cx="248" cy="58.6" r=".32" fill="none" stroke="#f0f" stroke-width=".17"/>
<circle cx="242.7" cy="58.6" r=".32" fill="#f0f"/>
<circle cx="242.7" cy="58.6" r=".32" fill="none" stroke="#f0f" stroke-width=".17"/>
<circle cx="242.7" cy="61.3" r=".32" fill="#f0f"/>
<circle cx="242.7" cy="61.3" r=".32" fill="none" stroke="#f0f" stroke-width=".17"/>
<circle cx="227.6" cy="103.1" r=".32" fill="#f0f"/>
<circle cx="227.6" cy="103.1" r=".32" fill="none" stroke="#f0f" stroke-width=".17"/>
<circle cx="166.3" cy="97.8" r=".32" fill="#f0f"/>
<circle cx="166.3" cy="97.8" r=".32" fill="none" stroke="#f0f" stroke-width=".17"/>
<circle cx="247.2" cy="97.8" r=".32" fill="#f0f"/>
<circle cx="247.2" cy="97.8" r=".32" fill="none" stroke="#f0f" stroke-width=".17"/>
<circle cx="241.8" cy="97.8" r=".32" fill="#f0f"/>
<circle cx="241.8" cy="97.8" r=".32" fill="none" stroke="#f0f" stroke-width=".17"/>
<circle cx="241.8" cy="100.4" r=".32" fill="#f0f"/>
<circle cx="241.8" cy="100.4" r=".32" fill="none" stroke="#f0f" stroke-width=".17"/>
<circle cx="51.6" cy="103.1" r=".32" fill="#f0f"/>
<circle cx="51.6" cy="103.1" r=".32" fill="none" stroke="#f0f" stroke-width=".17"/>
<circle cx="122.7" cy="107.5" r=".32" fill="#f0f"/>
<circle cx="122.7" cy="107.5" r=".32" fill="none" stroke="#f0f" stroke-width=".17"/>
<circle cx="194.7" cy="64" r=".32" fill="#f0f"/>
<circle cx="194.7" cy="64" r=".32" fill="none" stroke="#f0f" stroke-width=".17"/>
<circle cx="192.9" cy="103.1" r=".32" fill="#f0f"/>
<circle cx="192.9" cy="103.1" r=".32" fill="none" stroke="#f0f" stroke-width=".17"/>
<circle cx="104.9" cy="97.8" r=".32" fill="#f0f"/>
<circle cx="104.9" cy="97.8" r=".32" fill="none" stroke="#f0f" stroke-width=".17"/>
<circle cx="112" cy="97.8" r=".32" fill="#f0f"/>
<circle cx="112" cy="97.8" r=".32" fill="none" stroke="#f0f" stroke-width=".17"/>
<circle cx="96.9" cy="154.7" r=".32" fill="#f0f"/>
<circle cx="96.9" cy="154.7" r=".32" fill="none" stroke="#f0f" stroke-width=".17"/>
<circle cx="100.5" cy="154.7" r=".32" fill="#f0f"/>
<circle cx="100.5" cy="154.7" r=".32" fill="none" stroke="#f0f" stroke-width=".17"/>
<circle cx="93.4" cy="154.7" r=".32" fill="#f0f"/>
<circle cx="93.4" cy="154.7" r=".32" fill="none" stroke="#f0f" stroke-width=".17"/>
<text font-size="4.2" x="139.6" y="134.6">Power supply</text>
<g font-size="3.1">
<text x="29.4" y="2.8">5</text>
<text x="88.2" y="2.8">4</text>
<text x="147" y="2.8">3</text>
<text x="205.7" y="2.8">2</text>
<text x="264.5" y="2.8">1</text>
<text x="0" y="28.7">D</text>
<text x="294" y="28.7">D</text>
<text x="0" y="80.7">C</text>
<text x="294" y="80.7">C</text>
<text x="0" y="132.7">B</text>
<text x="294" y="132.7">B</text>
<text x="0" y="184.6">A</text>
<text x="294" y="184.6">A</text>
<text x="29.4" y="210.7">5</text>
<text x="88.2" y="210.7">4</text>
<text x="147" y="210.7">3</text>
<text x="205.7" y="210.7">2</text>
<text x="264.5" y="210.7">1</text>
</g>
<text font-size="2.8" x="256.8" y="193">http://www.myir-tech.com</text>
<g font-size="1.6">
<text x="47.2" y="43.2">USB_OTG1_VBUS</text>
<text x="61" y="51.2">1</text>
<text x="67.9" y="51.2">2</text>
<text x="112.9" y="53.9">VDD_5V</text>
<text x="45.9" y="59.2">1</text>
<text x="61" y="59.2">1</text>
<text x="67.9" y="59.2">2</text>
<text x="163.6" y="54.8">VDD_5V</text>
<text x="197.9" y="58.3">4</text>
<text x="213.7" y="58.3">3</text>
<text x="217.5" y="58.3">1</text>
<text x="228" y="58.3">2</text>
<text x="245.7" y="54.4">VDD_1V35</text>
<text x="45.9" y="62.7">3</text>
<text x="94.8" y="61.9" transform="rotate(-90 94.8 61.9)">2</text>
<text x="173.2" y="64.4">VDD_3V3</text>
<text x="197.9" y="63.6">1</text>
<text x="213.7" y="63.6">5</text>
<text x="45.9" y="66.3">2</text>
<text x="94.8" y="68.8" transform="rotate(-90 94.8 68.8)">1</text>
<text x="206.8" y="67.9" transform="rotate(-90 206.8 67.9)">2</text>
<text x="48" y="74.3">DGND</text>
<text x="93.4" y="73.4">DGND</text>
<text x="104.1" y="73.4">DGND</text>
<text x="114.7" y="73.4">DGND</text>
<text x="130.7" y="73.4">DGND</text>
<text x="163.6" y="72.6">DGND</text>
<text x="193.3" y="77">DGND</text>
<text x="205.4" y="72.6">DGND</text>
<text x="226.7" y="77.9">DGND</text>
<text x="246.3" y="72.6">DGND</text>
<text x="33.8" y="92.1">VDD_5V</text>
<text x="128.1" y="94.8">VDD_3V3</text>
<text x="164.5" y="93.9">VDD_5V</text>
<text x="244" y="92.7">VDD_1V2</text>
<text x="67.3" y="97.4">2</text>
<text x="83.1" y="97.4">3</text>
<text x="93.9" y="97.4">1</text>
<text x="104.4" y="97.4">2</text>
<text x="197.1" y="97.4">4</text>
<text x="212.8" y="97.4">3</text>
<text x="216.6" y="97.4">1</text>
<text x="227.1" y="97.4">2</text>
<text x="67.3" y="102.7">8</text>
<text x="83.1" y="102.7">5</text>
<text x="171.4" y="103.5">VDD_3V3</text>
<text x="197.1" y="102.7">1</text>
<text x="205.9" y="107" transform="rotate(-90 205.9 107)">2</text>
<text x="212.8" y="102.7">5</text>
<text x="35.9" y="113.5">DGND</text>
<text x="67.3" y="108.1">1</text>
<text x="74.3" y="112.4" transform="rotate(-90 74.3 112.4)">4</text>
<text x="76.1" y="112.4" transform="rotate(-90 76.1 112.4)">6</text>
<text x="83.1" y="108.1">7</text>
<text x="121.3" y="113.5">DGND</text>
<text x="164.5" y="111.7">DGND</text>
<text x="204.5" y="111.7">DGND</text>
<text x="245.4" y="111.7">DGND</text>
<text x="50.2" y="116.1">DGND</text>
<text x="191.5" y="116.1">DGND</text>
<text x="225.8" y="117.9">DGND</text>
<text x="73.3" y="121.5">DGND</text>
<text x="91.1" y="127.7">DGND</text>
<text x="95.5" y="159.7">DGND</text>
<text x="255" y="197">Title:</text>
<text x="231.2" y="201.8">Size:</text>
<text x="238.3" y="201.8">Document</text>
<text x="246.8" y="201.8">Number:</text>
<text x="284.5" y="201.8">Rev:</text>
<text x="231.2" y="206.5">Draw By:MYIR</text>
<text x="249.8" y="206.5">Date: Friday, March 24, 2017</text>
<text x="281.9" y="206.5">Sheet: 2</text>
<text x="289.5" y="206.5">o f 12</text>
</g>
<g font-size="1.6" fill="#000080">
<text x="52.5" y="53">SS14-E3/61T</text>
<text x="53.4" y="51.2">D1</text>
<text x="42.7" y="56.6">J1</text>
<text x="53.4" y="59.2">D2</text>
<text x="80.9" y="57.4">F1</text>
<text x="120.1" y="59.2">R172</text>
<text x="129.8" y="59.2">1K</text>
<text x="200.1" y="54.1">U1</text>
<text x="200.1" y="56.2">RT8059GJ5</text>
<text x="219.6" y="55.7">L1</text>
<text x="223.2" y="56.6">2.2uH</text>
<text x="52.5" y="61">SS14-E3/61T</text>
<text x="80" y="65.4">SMAJ5.0A-E3/61</text>
<text x="85.4" y="63.7">D3</text>
<text x="108.7" y="64.6">C3</text>
<text x="119.3" y="64.6">C4</text>
<text x="135.3" y="64.6">D14</text>
<text x="168.2" y="63.7">C5</text>
<text x="168.2" y="65.8">10uF</text>
<text x="181.4" y="63.7">R1</text>
<text x="189.4" y="63.7">10K</text>
<text x="228.5" y="61">C1</text>
<text x="228.5" y="63.7">R2</text>
<text x="235.6" y="61">68pF</text>
<text x="236.5" y="63.7">49.9K</text>
<text x="250.9" y="63.7">C2</text>
<text x="250.9" y="65.8">10uF</text>
<text x="37.4" y="69.9">DC JACK</text>
<text x="108.7" y="66.7">100nF</text>
<text x="119.3" y="66.7">47uF</text>
<text x="135.3" y="66.7">Red</text>
<text x="187.6" y="69">C6</text>
<text x="187.6" y="71.1">100nF</text>
<text x="231.3" y="68.1">R3</text>
<text x="231.3" y="70.2">39K</text>
<text x="70.6" y="95">U3</text>
<text x="96.1" y="94.8">L2</text>
<text x="100.5" y="94.8">2.2uH</text>
<text x="199.2" y="93.2">U2</text>
<text x="199.2" y="95.3">RT8059GJ5</text>
<text x="218.7" y="94.8">L3</text>
<text x="223.2" y="94.8">2.2uH</text>
<text x="33.8" y="101.9">C8</text>
<text x="41.8" y="101.9">R4</text>
<text x="48" y="101.9">100K</text>
<text x="122.7" y="101">C9</text>
<text x="129.8" y="101">C10</text>
<text x="227.6" y="100.1">C7</text>
<text x="227.6" y="101.9">R6</text>
<text x="234.7" y="100.1">68pF</text>
<text x="32.9" y="105.5">22uF</text>
<text x="122.7" y="105.5">10uF</text>
<text x="129.8" y="105.5">100nF</text>
<text x="169.1" y="104.6">C11</text>
<text x="169.1" y="106.7">10uF</text>
<text x="179.6" y="102.8">R5</text>
<text x="187.6" y="102.8">10K</text>
<text x="233.8" y="102.8">49.9K</text>
<text x="250" y="102.8">C12</text>
<text x="250" y="104.9">10uF</text>
<text x="44.5" y="108.1">C13</text>
<text x="44.5" y="110.2">100nF</text>
<text x="59.6" y="112.6">MP2143DJ-LF-Z</text>
<text x="97.8" y="108.1">R7</text>
<text x="107.6" y="108.1">200K</text>
<text x="185.8" y="108.1">C14</text>
<text x="185.8" y="110.2">100nF</text>
<text x="229.4" y="108.1">R8</text>
<text x="229.4" y="110.8">49.9K</text>
<text x="95.3" y="115.2">R9</text>
<text x="95.3" y="117.3">44.2K</text>
<text x="84.2" y="149">MHOLE MHOLE</text>
<text x="84.7" y="147.2">MTG4</text>
<text x="90.9" y="147.2">MTG3</text>
<text x="97.5" y="149">MHOLE</text>
<text x="98" y="147.2">MTG2</text>
<text x="104.6" y="149">MHOLE</text>
<text x="105.1" y="147.2">MTG1</text>
</g>
<text font-size="1.6" fill="#00f" x="83.6" y="57.4">2A</text>
<g font-size="1.6" fill="#004080">
<text x="201" y="59.4">VIN</text>
<text x="209.7" y="59.4">LX</text>
<text x="42.9" y="60.3">1</text>
<text x="42.9" y="63.8">3</text>
<text x="201" y="64.7">EN</text>
<text x="207.9" y="64.9" transform="rotate(-90 207.9 64.9)">GND</text>
<text x="209.6" y="64.7">FB</text>
<text x="42.9" y="67.4">2</text>
<text x="70.3" y="98.5">VIN</text>
<text x="78.3" y="98.5">SW</text>
<text x="200.1" y="98.5">VIN</text>
<text x="208.8" y="98.5">LX</text>
<text x="70.3" y="103.8">EN</text>
<text x="77.6" y="103.8">OUT</text>
<text x="200.1" y="103.8">EN</text>
<text x="207" y="104" transform="rotate(-90 207 104)">GND</text>
<text x="208.7" y="103.8">FB</text>
<text x="70.3" y="109.2">PG</text>
<text x="75.5" y="109.3" transform="rotate(-90 75.5 109.3)">PGND</text>
<text x="77.3" y="109.3" transform="rotate(-90 77.3 109.3)">AGND</text>
<text x="78.9" y="109.2">FB</text>
</g>
<g font-size="1.6" fill="#800000">
<text x="233" y="203.8">A3</text>
<text x="241" y="203.8">Power Supply</text>
<text x="258.9" y="198.6">MYS-U6UL</text>
<text x="286.3" y="203.8">V1.0</text>
</g>
<text font-size="1.5" fill="#00f" x="116.8" y="64.2">+</text>
<g font-size="1.5">
<text x="51.6" y="97.2">2.5~5.5V Vmax=6V</text>
<text x="115.6" y="97.2">Imax=3A</text>
<text x="83.6" y="109.7">Vfb=0.6V</text>
</g>
</svg>
